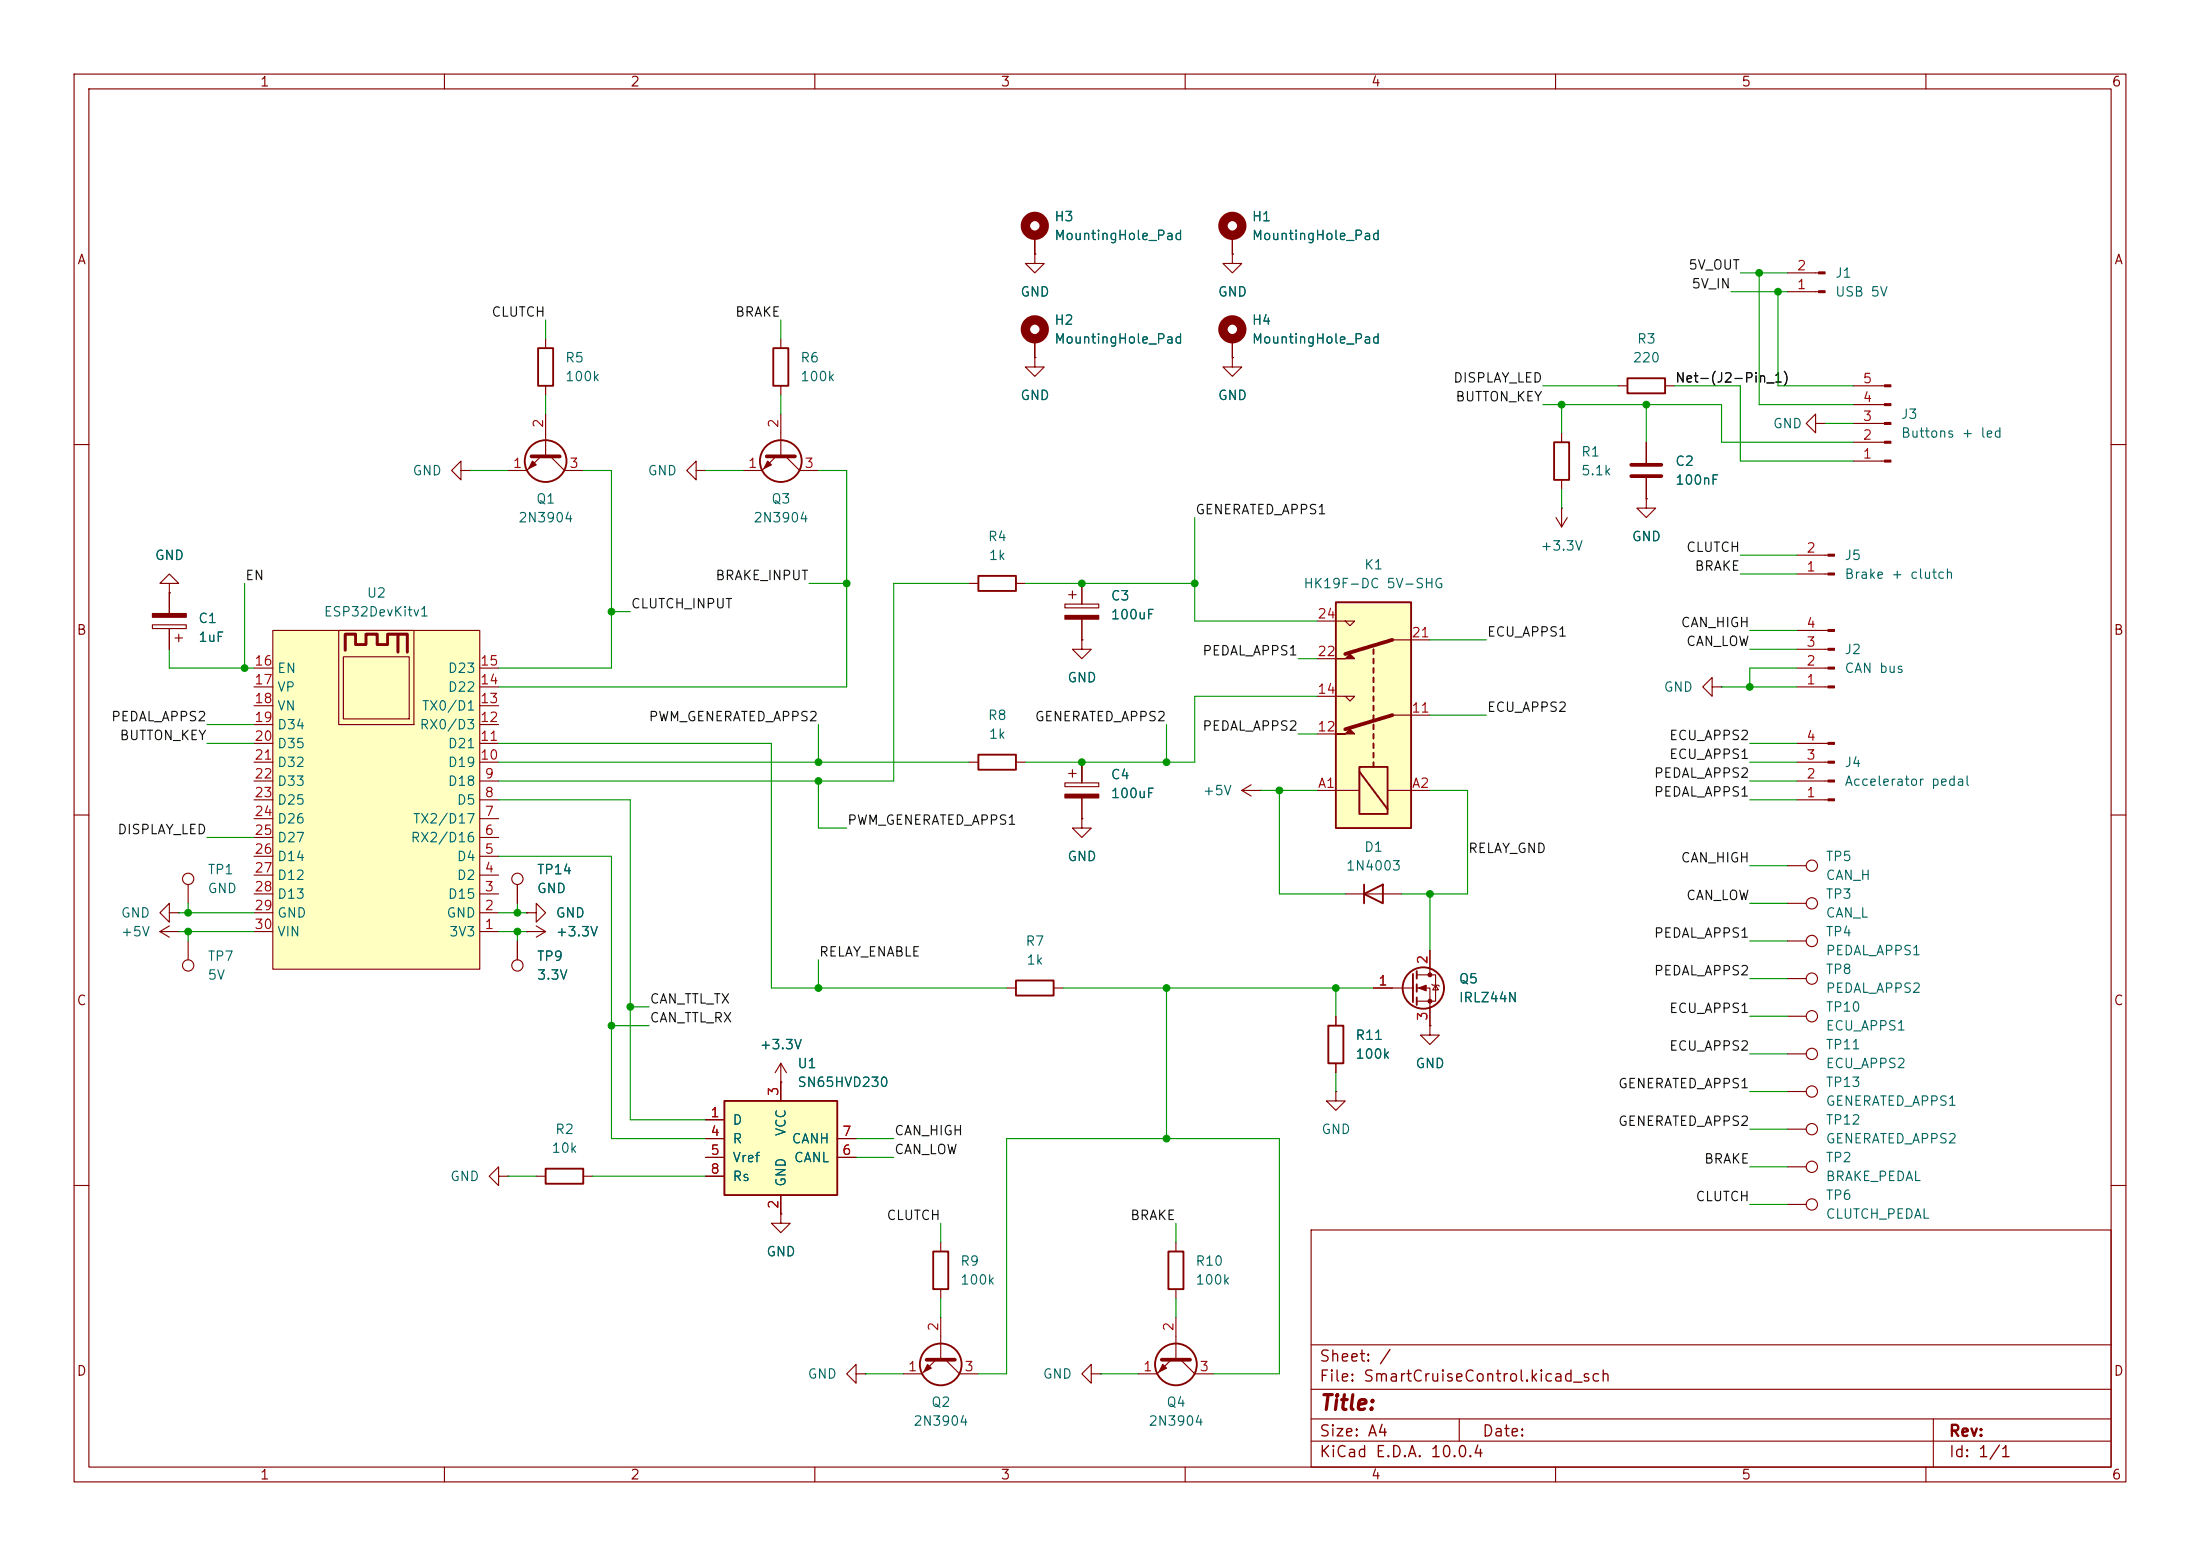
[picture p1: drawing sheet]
<svg xmlns="http://www.w3.org/2000/svg" width="297mm" height="210mm" viewBox="0 0 297 210" stroke-linecap="round" stroke-linejoin="round" font-family="sans-serif">
<g fill="none" stroke="#840000" stroke-width=".15">
<path d="M10 10h277v190h-277zM12 12h273v186h-273zM60 10v2M110 10v2M160 10v2M210 10v2M260 10v2M139.7 31.8v2.5M241.3 39.4h4.2M241.3 36.8h4.2M73.7 55.9v5.7M105.4 55.9v5.7"/>
<path d="M139.7 48.3v1.2h1.3l-1.3 1.3-1.3-1.3h1.3M139.7 48.3h.1M210.8 58.4v1.3M222.2 59.7v2.8M245.1 57.2v-1.3l-1.3 1.3 1.3 1.2v-1.2h1.3M246.4 57.2h.1M250.2 59.7h4.2M250.2 57.2h4.2M250.2 54.6h4.2M250.2 52.1h4.2M10 60h2M73 61.6l-1.9 1.9h-2.5"/>
<path d="M74.3 61.6l1.9 1.9h2.5M104.8 61.6l-1.9 1.9h-2.6M106 61.6l1.9 1.9h2.6M210.8 64.8v1.2M222.2 67.3v1.3h1.3l-1.3 1.3-1.2-1.3h1.2M222.2 67.3h.1M222.2 64.5v2.8M250.2 62.2h4.2M285 60h2M146 86.4v1.2h1.3l-1.3 1.3-1.2-1.3h1.2M146 86.4h.1M231.1 92.7v-1.3l-1.2 1.3 1.2 1.3v-1.3h1.3"/>
<path d="M232.4 92.7h.1M10 110h2M130.8 102.9h1.3M137.2 102.9h1.2M146 110.5v1.3h1.3l-1.3 1.2-1.2-1.2h1.2M146 110.5h.1M241.3 116.8h2.5M242.6 102.9h4.2M242.6 108h4.2M242.6 105.4h4.2M242.6 100.3h4.2M285 110h2"/>
<path d="M135.9 133.4h1.3M142.2 133.4h1.3M180.3 137.2v1.2M181.6 120.7h7.6M185.4 133.4h5.4M191.3 131.6h2.5v3.5h-2.5M191.3 133.4h1.7v5M193 138.4v1.3h1.3l-1.3 1.3-1.2-1.3h1.2M193 138.4h.1M193 128.3v3.3M193.3 132.8l.1 .2h.8l.1 .1M193.8 133l.4 .6h-.8z"/>
<path d="M241.3 137.2h2.5M241.3 132.1h2.5M241.3 127h2.5M241.3 121.9h2.5M67.3 158.8v-1.3l-1.3 1.3 1.3 1.2v-1.2h1.3M68.6 158.8h.1M72.4 158.8h1.3M78.7 158.8h1.3M180.3 147.3v1.3h1.3l-1.3 1.3-1.2-1.3h1.2M180.3 147.3h.1M180.3 143.5v1.3M241.3 142.2h2.5"/>
<path d="M241.3 152.4h2.5M241.3 157.5h2.5M241.3 147.3h2.5M10 160h2M127 167.6v1.3M127 174v1.3M127 177.8v5.7M158.7 167.6v1.3M158.7 174v1.3M158.7 177.8v5.7M177 166h108v32h-108zM241.3 162.6h2.5"/>
<path d="M285 160h2M60 198v2M110 198v2M115.6 185.4v-1.2l-1.3 1.2 1.3 1.3v-1.3h1.2M116.8 185.4h.1M126.4 183.5l-1.9 1.9h-2.6M127.6 183.5l1.9 1.9h2.6M147.3 185.4v-1.2l-1.3 1.2 1.3 1.3v-1.3h1.3M148.6 185.4h.1M158.1 183.5l-1.9 1.9h-2.5M159.4 183.5l1.9 1.9h2.5M160 198v2"/>
<path d="M177 194.5h108M177 191.5h108M177 187.5h108M177 181.5h108M197 191.5v3M210 198v2M260 198v2M261 191.5v6.5"/>
<circle cx="244.6" cy="116.8" r=".76"/>
<circle cx="244.6" cy="132.1" r=".76"/>
<circle cx="244.6" cy="127" r=".76"/>
<circle cx="244.6" cy="121.9" r=".76"/>
<circle cx="244.6" cy="137.2" r=".76"/>
<circle cx="244.6" cy="152.4" r=".76"/>
<circle cx="244.6" cy="157.5" r=".76"/>
<circle cx="244.6" cy="147.3" r=".76"/>
<circle cx="244.6" cy="142.2" r=".76"/>
<circle cx="244.6" cy="162.6" r=".76"/>
</g>
<g fill="none" stroke="#840000" stroke-width=".25">
<path d="M209.8 59.7h2v5.1h-2zM132.1 101.9h5.1v2h-5.1zM184.1 119.4v2.5M137.2 132.3h5v2.1h-5zM179.3 138.4h2.1v5.1h-2.1zM184.1 120.7l2.6-1.3v2.5zM190.8 131.4v3.9M191.3 131.1v1M191.3 132.8v1.1M191.3 134.6v1M73.7 157.7h5v2.1h-5zM126 168.9h2v5.1h-2z"/>
<path d="M157.7 168.9h2.1v5.1h-2.1z"/>
<circle cx="73.7" cy="62.2" r="2.82"/>
<circle cx="105.4" cy="62.2" r="2.82"/>
<circle cx="192.2" cy="133.3" r="2.79"/>
<circle cx="127" cy="184.1" r="2.82"/>
<circle cx="158.7" cy="184.1" r="2.82"/>
</g>
<path d="M71.8 61.6h3.8M103.5 61.6h3.8M220.2 62.7h4.1M220.2 64.3h4.1M125.1 183.5h3.8M156.8 183.5h3.9" fill="none" stroke="#840000" stroke-width=".51"/>
<g fill="#840000" stroke="#840000" stroke-width=".15">
<path d="M103.6 62.2l.5 .5-1 .5z"/>
<path d="M245.5 39.2h.9v.3h-.9z"/>
<path d="M245.5 36.7h.9v.3h-.9z"/>
<path d="M125.2 184.2l.5 .5-1 .5z"/>
<path d="M71.9 62.2l.5 .5-1 .5z"/>
<path d="M157 184.2l.5 .5-1 .5z"/>
<path d="M246.8 107.8h.8v.3h-.8z"/>
<path d="M246.8 105.3h.8v.2h-.8z"/>
<path d="M246.8 102.7h.8v.3h-.8z"/>
<path d="M246.8 100.2h.8v.3h-.8z"/>
<path d="M191.5 133.4l1-.4v.7z"/>
<path d="M254.4 62.1h.9v.3h-.9z"/>
<path d="M254.4 59.6h.9v.2h-.9z"/>
<path d="M254.4 57h.9v.3h-.9z"/>
<path d="M254.4 54.5h.9v.2h-.9z"/>
<path d="M254.4 51.9h.9v.3h-.9z"/>
<circle cx="193" cy="131.6" r=".25"/>
<circle cx="193" cy="135.1" r=".25"/>
</g>
<circle cx="139.7" cy="30.5" r="1.27" fill="none" stroke="#840000" stroke-width="1.3"/>
<path d="M97.8 148.6h15.2v12.7h-15.2z" fill="#ffffc2"/>
<path d="M219.7 51.1h5.1v2h-5.1zM97.8 148.6h15.2v12.7h-15.2z" fill="none" stroke="#840000" stroke-width=".25"/>
<g fill="none" stroke="#840000" stroke-width=".15">
<path d="M166.4 48.3v1.2h1.2l-1.2 1.3-1.3-1.3h1.3M166.4 48.3h.1M218.4 52.1h1.3M224.8 52.1h1.3M69.8 119.4v2.5M69.8 127v2.5M71.1 123.2h1.3v-1.3l1.3 1.3-1.3 1.3v-1.3M71.1 123.2h.1M71.1 125.7h.1M71.1 125.7h2.6M72.4 125l1.3 .7M73.7 125.7l-1.3 .8"/>
<path d="M95.2 151.1h2.6M95.2 153.7h2.6M95.2 156.2h2.6M95.2 158.8h2.6M105.4 146.1h.1M105.4 143.5v5.1M105.4 143.5l-.8 1.3M105.4 143.5l.8 1.3M113 153.7h2.6M113 156.2h2.6M105.4 163.8v1.3h1.3l-1.3 1.3-1.3-1.3h1.3M105.4 163.8h.1"/>
<path d="M105.4 161.3v2.5"/>
<circle cx="69.8" cy="118.6" r=".76"/>
<circle cx="69.8" cy="130.3" r=".76"/>
</g>
<path d="M180.3 81.3h10.2v30.5h-10.2z" fill="#ffffc2"/>
<g fill="none" stroke="#840000" stroke-width=".25">
<path d="M180.3 81.3h10.2v30.5h-10.2zM185.4 87.6v.7M185.4 88.9v.6M185.4 90.2v.6M185.4 91.4v.7M185.4 92.7v.6M185.4 94v.6M185.4 95.3v.6M185.4 96.5v.7M185.4 97.8v.6M185.4 99.1v.6M183.5 103.5h3.8v6.4h-3.8z"/>
<path d="M183.5 104.1l3.8 5.1M185.4 100.3v.7M185.4 101.6v.6M185.4 102.9v.6"/>
</g>
<g fill="none" stroke="#840000" stroke-width=".15">
<path d="M177.8 94h5.1l-.7 .6-.6-.6M177.8 83.8h5.1l-.7 .7-.6-.7M177.8 99.1h2.5M177.8 88.9h2.5M188 96.5h5M188 86.4h5M143.8 105.7h4.5v.5h-4.5zM144.3 104.4h1M144.8 103.9v1M146 102.9v2.8M146 107.7v2.8M167.6 106.7h2.6"/>
<path d="M167.6 106.7l1.3 .7M168.9 105.9l-1.3 .8M170.2 106.7h.1M177.8 106.7h5.7M187.3 106.7h5.7"/>
</g>
<g fill="#840000" stroke="#840000" stroke-width=".15">
<path d="M180.3 99.1h1.3l.6-.7 .7 .7z"/>
<path d="M180.3 88.9h1.3l.6-.6 .7 .6z"/>
<path d="M143.8 107.2h4.5v.5h-4.5z"/>
</g>
<path d="M188 96.5l-6.4 1.9M188 86.4l-6.4 1.9" fill="none" stroke="#840000" stroke-width=".51"/>
<path d="M36.8 85.1h28v45.7h-28z" fill="#ffffc2"/>
<g fill="none" stroke="#840000" stroke-width=".15">
<path d="M139.7 34.3v1.3h1.3l-1.3 1.2-1.3-1.2h1.3M139.7 34.3h.1M139.7 31.8v2.5M166.4 34.3v1.3h1.2l-1.2 1.2-1.3-1.2h1.3M166.4 34.3h.1M166.4 31.8v2.5M73.7 45.7v1.3M73.7 52.1v1.2M105.4 45.7v1.3M105.4 52.1v1.2M139.7 48.3h.1M139.7 45.7v2.6"/>
<path d="M166.4 48.3h.1M166.4 45.7v2.6M222.2 59.7v2.8M22.9 78.7h1.2l-1.2-1.2-1.3 1.2h1.3v1.3M62.2 63.5v-1.3l-1.2 1.3 1.2 1.3v-1.3h1.3M63.5 63.5h.1M94 63.5v-1.3l-1.3 1.3 1.3 1.3v-1.3h1.2M95.2 63.5h.1M130.8 78.7h1.3M137.2 78.7h1.2M144.8 79.8v1M146 78.7v2.8"/>
<path d="M210.1 69.9l.7 1.2M210.8 68.6h.1M210.8 68.6v2.5M211.6 69.9l-.8 1.2M222.2 67.3h.1M222.2 64.5v2.8M242.6 77.5h4.2M242.6 74.9h4.2M20.6 84.3h4.5v.5h-4.5zM22.9 80h.1M22.9 80v2.8M22.9 84.8v2.8"/>
<path d="M23.6 86.1h1M24.1 85.6v1M34.3 97.8h2.5M34.3 95.3h2.5M34.3 92.7h2.5M34.3 90.2h2.5M36.8 85.1h28v45.7h-28zM45.7 85.1h10.2v12.7h-10.2zM46.4 88.6h8.8v8.4h-8.8zM64.8 97.8h2.5M64.8 95.3h2.5M64.8 92.7h2.5"/>
<path d="M64.8 90.2h2.5M143.8 81.5h4.5v.5h-4.5zM144.3 80.3h1M146 86.4h.1M146 83.6v2.8M242.6 92.7h4.2M242.6 90.2h4.2M242.6 87.6h4.2M242.6 85.1h4.2M25.4 119.4v2.5M34.3 118.1h2.5M34.3 115.6h2.5"/>
<path d="M34.3 113h2.5M34.3 110.5h2.5M34.3 108h2.5M34.3 105.4h2.5M34.3 102.9h2.5M34.3 100.3h2.5M64.8 118.1h2.5M64.8 115.6h2.5M64.8 113h2.5M64.8 110.5h2.5M64.8 108h2.5M64.8 105.4h2.5"/>
<path d="M64.8 102.9h2.5M64.8 100.3h2.5M69.8 119.4v2.5M146 110.5h.1M146 102.9v2.8M146 107.7v2.8M21.6 125.7h2.5M21.6 125.7l1.3 .8M22.9 123.2v-1.3l-1.3 1.3 1.3 1.3v-1.3h1.2M22.9 125l-1.3 .7M24.1 125.7h.1M24.1 123.2h.1"/>
<path d="M25.4 127v2.5M34.3 125.7h2.5M34.3 123.2h2.5M34.3 120.7h2.5M64.8 125.7h2.5M64.8 123.2h2.5M64.8 120.7h2.5M69.8 127v2.5M71.1 123.2h.1M71.1 125.7h.1M180.3 137.2v1.2M185.4 133.4h2.6"/>
<path d="M193 138.4h.1M193 128.3v2.5M193 135.9v2.5M95.2 151.1h2.6M95.2 153.7h2.6M95.2 156.2h2.6M95.2 158.8h2.6M105.4 146.1h.1M105.4 146.1v2.5M113 153.7h2.6M113 156.2h2.6M180.3 143.5v1.3"/>
<path d="M105.4 163.8h.1M105.4 161.3v2.5"/>
<circle cx="25.4" cy="118.6" r=".76"/>
<circle cx="25.4" cy="130.3" r=".76"/>
</g>
<path d="M46.6 87.8v-2.2h1.4v1.4h1.4v-1.4h1.5v1.4h1.4v-1.4h2.7v2.4M53.7 85.6v2.4" fill="none" stroke="#840000" stroke-width=".4"/>
<g fill="#840000" stroke="#840000" stroke-width=".15">
<path d="M20.6 82.8h4.5v.5h-4.5z"/>
<path d="M246.8 92.6h.8v.2h-.8z"/>
<path d="M246.8 90h.8v.3h-.8z"/>
<path d="M246.8 87.5h.8v.3h-.8z"/>
<path d="M246.8 85h.8v.2h-.8z"/>
<path d="M246.8 77.3h.8v.3h-.8z"/>
<path d="M246.8 74.8h.8v.3h-.8z"/>
<path d="M143.8 83.1h4.5v.5h-4.5z"/>
</g>
<g fill="none" stroke="#840000" stroke-width="1.3">
<circle cx="166.4" cy="30.5" r="1.27"/>
<circle cx="139.7" cy="44.4" r="1.27"/>
<circle cx="166.4" cy="44.4" r="1.27"/>
</g>
<path d="M72.6 47h2.1v5.1h-2.1zM104.4 47h2v5.1h-2zM132.1 77.7h5.1v2.1h-5.1z" fill="none" stroke="#840000" stroke-width=".25"/>
<g fill="none" stroke="#009600" stroke-width=".15">
<path d="M233.7 39.4h7.6M234.9 36.8h6.4M237.5 36.8v17.8h12.7M240 39.4v12.7h10.2M73.7 43.2v2.5M73.7 53.3v2.6M105.4 43.2v2.5M105.4 53.3v2.6M208.3 52.1h10.1M208.3 54.6h24.1v5.1h17.8M210.8 54.6v3.8M222.2 54.6v5.1"/>
<path d="M226.1 52.1h8.8v10.1h15.3M246.4 57.2h3.8M33 78.7v11.5M63.5 63.5h5.1M78.7 63.5h3.8v26.7h-15.2M95.2 63.5h5.1M109.2 78.7h5.1M110.5 63.5h3.8v29.2h-47M130.8 78.7h-10.2v26.7h-53.3M138.4 78.7h22.9M161.3 69.9v13.9h16.5M210.8 66v2.6"/>
<path d="M234.9 77.5h7.7M234.9 74.9h7.7M22.9 87.6v2.6h11.4M27.9 97.8h6.4M82.5 82.6h2.6M110.5 97.8v5.1M157.5 97.8v5.1M175.3 88.9h2.5M175.3 99.1h2.5M177.8 94h-16.5v8.9h-22.9M193 86.4h7.7M193 96.5h7.7"/>
<path d="M232.4 92.7h10.2M236.2 87.6h6.4M236.2 85.1h6.4M242.6 90.2h-6.4v2.5M27.9 100.3h6.4M27.9 113h6.4M67.3 100.3h36.8v33.1h31.8M67.3 115.6h15.2v38.1h12.7M67.3 108h17.8v43.1h10.1M67.3 102.9h63.5M110.5 105.4v6.4h3.8M146 102.9v2.5"/>
<path d="M170.2 106.7h7.6M172.7 106.7v14h8.9M193 106.7h5.1v14h-8.9M236.2 108h6.4M236.2 102.9h6.4M236.2 100.3h6.4M236.2 105.4h6.4M236.2 116.8h5.1M24.1 123.2h10.2M24.1 125.7h10.2M25.4 121.9v1.3M25.4 125.7v1.3"/>
<path d="M67.3 123.2h3.8M67.3 125.7h3.8M69.8 121.9v1.3M69.8 125.7v1.3M82.5 138.4h5.1M85.1 135.9h2.5M110.5 129.5v3.9M143.5 133.4h41.9M157.5 133.4v20.3M180.3 133.4v3.8M193 120.7v7.6M236.2 132.1h5.1"/>
<path d="M236.2 137.2h5.1M236.2 127h5.1M236.2 121.9h5.1M68.6 158.8h3.8M80 158.8h15.2M115.6 153.7h5M115.6 156.2h5M180.3 144.8v2.5M236.2 157.5h5.1M236.2 147.3h5.1M236.2 142.2h5.1M236.2 152.4h5.1"/>
<path d="M127 165.1v2.5M127 175.3v2.5M158.7 165.1v2.5M158.7 175.3v2.5M236.2 162.6h5.1M116.8 185.4h5.1M132.1 185.4h3.8v-31.7h36.8v31.7h-8.9M148.6 185.4h5.1"/>
</g>
<g fill="#009600" stroke="#009600" stroke-width=".14">
<circle cx="210.8" cy="54.6" r=".46"/>
<circle cx="236.2" cy="92.7" r=".46"/>
<circle cx="161.3" cy="78.7" r=".46"/>
<circle cx="222.2" cy="54.6" r=".46"/>
<circle cx="240" cy="39.4" r=".46"/>
<circle cx="237.5" cy="36.8" r=".46"/>
<circle cx="193" cy="120.7" r=".46"/>
<circle cx="82.5" cy="82.6" r=".46"/>
<circle cx="146" cy="78.7" r=".46"/>
<circle cx="110.5" cy="102.9" r=".46"/>
<circle cx="114.3" cy="78.7" r=".46"/>
<circle cx="146" cy="102.9" r=".46"/>
<circle cx="157.5" cy="133.4" r=".46"/>
<circle cx="157.5" cy="153.7" r=".46"/>
<circle cx="180.3" cy="133.4" r=".46"/>
<circle cx="157.5" cy="102.9" r=".46"/>
<circle cx="172.7" cy="106.7" r=".46"/>
<circle cx="110.5" cy="133.4" r=".46"/>
<circle cx="85.1" cy="135.9" r=".46"/>
<circle cx="110.5" cy="105.4" r=".46"/>
<circle cx="82.5" cy="138.4" r=".46"/>
<circle cx="33" cy="90.2" r=".46"/>
<circle cx="25.4" cy="123.2" r=".46"/>
<circle cx="25.4" cy="125.7" r=".46"/>
<circle cx="69.8" cy="125.7" r=".46"/>
<circle cx="69.8" cy="123.2" r=".46"/>
</g>
<text font-size="2" fill="#840000" x="178" y="190.8">Title:</text>
<g font-size="1.5" fill="#840000">
<text x="178" y="184.2">Sheet: /</text>
<text x="178" y="186.9">File: SmartCruiseControl.kicad_sch</text>
<text x="178" y="197.1">KiCad E.D.A. 10.0.4</text>
<text x="178" y="194.3">Size: A4</text>
<text x="200" y="194.3">Date:</text>
<text x="263" y="194.3">Rev:</text>
<text x="263" y="197.1">Id: 1/1</text>
</g>
<g font-size="1.3" fill="#840000">
<text x="35" y="12">1</text>
<text x="85" y="12">2</text>
<text x="135" y="12">3</text>
<text x="185" y="12">4</text>
<text x="235" y="12">5</text>
<text x="285" y="12">6</text>
<text x="10.3" y="36">A</text>
<text x="285.3" y="36">A</text>
<text x="10.3" y="86">B</text>
<text x="285.3" y="86">B</text>
<text x="10.3" y="136">C</text>
<text x="285.3" y="136">C</text>
<text x="10.3" y="186">D</text>
<text x="285.3" y="186">D</text>
<text x="35" y="200">1</text>
<text x="85" y="200">2</text>
<text x="135" y="200">3</text>
<text x="185" y="200">4</text>
<text x="235" y="200">5</text>
<text x="285" y="200">6</text>
</g>
<g font-size="1.3" fill="#006464">
<text x="142.2" y="30.2">H3</text>
<text x="142.2" y="32.7">MountingHole_Pad</text>
<text x="168.9" y="30.2">H1</text>
<text x="168.9" y="32.7">MountingHole_Pad</text>
<text x="137.7" y="40.3">GND</text>
<text x="164.3" y="40.3">GND</text>
<text x="247.7" y="37.8">J1</text>
<text x="247.7" y="40.3">USB 5V</text>
<text x="142.2" y="44.2">H2</text>
<text x="142.2" y="46.7">MountingHole_Pad</text>
<text x="168.9" y="44.2">H4</text>
<text x="168.9" y="46.7">MountingHole_Pad</text>
<text x="220.9" y="46.7">R3</text>
<text x="76.2" y="49.2">R5</text>
<text x="76.2" y="51.8">100k</text>
<text x="108" y="49.2">R6</text>
<text x="108" y="51.8">100k</text>
<text x="220.3" y="49.2">220</text>
<text x="137.7" y="54.3">GND</text>
<text x="164.3" y="54.3">GND</text>
<text x="239.3" y="58.1">GND</text>
<text x="256.5" y="56.9">J3</text>
<text x="256.5" y="59.4">Buttons + led</text>
<text x="55.6" y="64.5">GND</text>
<text x="87.4" y="64.5">GND</text>
<text x="213.4" y="61.9">R1</text>
<text x="213.4" y="64.5">5.1k</text>
<text x="226.1" y="63.2">C2</text>
<text x="226.1" y="65.7">100nF</text>
<text x="69.9" y="70.8">2N3904</text>
<text x="72.3" y="68.3">Q1</text>
<text x="101.6" y="70.8">2N3904</text>
<text x="104" y="68.3">Q3</text>
<text x="20.8" y="75.9">GND</text>
<text x="133.3" y="73.4">R4</text>
<text x="133.4" y="75.9">1k</text>
<text x="184.1" y="77.2">K1</text>
<text x="207.9" y="74.6">+3.3V</text>
<text x="220.2" y="73.4">GND</text>
<text x="248.9" y="75.9">J5</text>
<text x="43.6" y="83.5">ESP32DevKitv1</text>
<text x="49.4" y="81">U2</text>
<text x="149.9" y="81.4">C3</text>
<text x="149.9" y="83.9">100uF</text>
<text x="175.9" y="79.7">HK19F-DC 5V-SHG</text>
<text x="248.9" y="78.4">Brake + clutch</text>
<text x="26.7" y="84.4">C1</text>
<text x="26.7" y="87">1uF</text>
<text x="248.9" y="88.6">J2</text>
<text x="37.3" y="91.1">EN</text>
<text x="37.3" y="93.7">VP</text>
<text x="60.4" y="93.7">D22</text>
<text x="60.4" y="91.1">D23</text>
<text x="144" y="92.4">GND</text>
<text x="224.5" y="93.7">GND</text>
<text x="248.9" y="91.1">CAN bus</text>
<text x="37.3" y="96.2">VN</text>
<text x="37.3" y="98.8">D34</text>
<text x="37.3" y="101.3">D35</text>
<text x="56.6" y="98.8">RX0/D3</text>
<text x="56.9" y="96.2">TX0/D1</text>
<text x="60.4" y="101.3">D21</text>
<text x="133.3" y="97.5">R8</text>
<text x="133.4" y="100">1k</text>
<text x="37.3" y="103.8">D32</text>
<text x="37.3" y="106.4">D33</text>
<text x="60.4" y="106.4">D18</text>
<text x="60.4" y="103.8">D19</text>
<text x="149.9" y="105.5">C4</text>
<text x="162.3" y="107.7">+5V</text>
<text x="248.9" y="103.8">J4</text>
<text x="248.9" y="106.4">Accelerator pedal</text>
<text x="37.3" y="108.9">D25</text>
<text x="37.3" y="111.5">D26</text>
<text x="55.7" y="111.5">TX2/D17</text>
<text x="61.6" y="108.9">D5</text>
<text x="149.9" y="108">100uF</text>
<text x="27.9" y="118.3">TP1</text>
<text x="37.3" y="114">D27</text>
<text x="37.3" y="116.5">D14</text>
<text x="37.3" y="119.1">D12</text>
<text x="55.4" y="114">RX2/D16</text>
<text x="61.6" y="119.1">D2</text>
<text x="61.6" y="116.5">D4</text>
<text x="72.4" y="118.3">TP14</text>
<text x="144" y="116.5">GND</text>
<text x="181.6" y="117.8">1N4003</text>
<text x="184.1" y="115.3">D1</text>
<text x="246.4" y="116.5">TP5</text>
<text x="246.4" y="119.1">CAN_H</text>
<text x="16.2" y="124.2">GND</text>
<text x="27.9" y="120.9">GND</text>
<text x="37.3" y="121.6">D13</text>
<text x="37.3" y="124.2">GND</text>
<text x="60.2" y="124.2">GND</text>
<text x="60.4" y="121.6">D15</text>
<text x="72.4" y="120.9">GND</text>
<text x="74.9" y="124.2">GND</text>
<text x="246.4" y="121.6">TP3</text>
<text x="246.4" y="124.2">CAN_L</text>
<text x="16.2" y="126.7">+5V</text>
<text x="27.9" y="130">TP7</text>
<text x="37.3" y="126.7">VIN</text>
<text x="60.6" y="126.7">3V3</text>
<text x="72.4" y="130">TP9</text>
<text x="74.9" y="126.7">+3.3V</text>
<text x="138.4" y="128">R7</text>
<text x="138.5" y="130.5">1k</text>
<text x="246.4" y="131.8">TP8</text>
<text x="246.4" y="126.7">TP4</text>
<text x="246.4" y="129.2">PEDAL_APPS1</text>
<text x="27.9" y="132.5">5V</text>
<text x="72.4" y="132.5">3.3V</text>
<text x="196.9" y="135.6">IRLZ44N</text>
<text x="196.9" y="133.1">Q5</text>
<text x="246.4" y="134.3">PEDAL_APPS2</text>
<text x="246.4" y="136.9">TP10</text>
<text x="102.5" y="141.9">+3.3V</text>
<text x="182.9" y="140.7">R11</text>
<text x="182.9" y="143.2">100k</text>
<text x="246.4" y="139.4">ECU_APPS1</text>
<text x="246.4" y="141.9">TP11</text>
<text x="107.6" y="144.5">U1</text>
<text x="107.6" y="147">SN65HVD230</text>
<text x="191" y="144.5">GND</text>
<text x="246.4" y="144.5">ECU_APPS2</text>
<text x="246.4" y="149.6">GENERATED_APPS1</text>
<text x="246.4" y="147">TP13</text>
<text x="74.4" y="155.9">10k</text>
<text x="74.9" y="153.4">R2</text>
<text x="98.8" y="152.1">D</text>
<text x="98.8" y="154.6">R</text>
<text x="106.4" y="153.4" transform="rotate(-90 106.4 153.4)">VCC</text>
<text x="106.8" y="154.6">CANH</text>
<text x="178.3" y="153.4">GND</text>
<text x="246.4" y="154.6">GENERATED_APPS2</text>
<text x="246.4" y="152.1">TP12</text>
<text x="60.7" y="159.7">GND</text>
<text x="98.8" y="157.2">Vref</text>
<text x="98.8" y="159.7">Rs</text>
<text x="106.4" y="160.3" transform="rotate(-90 106.4 160.3)">GND</text>
<text x="107.1" y="157.2">CANL</text>
<text x="246.4" y="157.2">TP2</text>
<text x="246.4" y="159.7">BRAKE_PEDAL</text>
<text x="246.4" y="162.3">TP6</text>
<text x="246.4" y="164.8">CLUTCH_PEDAL</text>
<text x="103.4" y="169.9">GND</text>
<text x="129.5" y="171.2">R9</text>
<text x="129.5" y="173.7">100k</text>
<text x="161.3" y="171.2">R10</text>
<text x="161.3" y="173.7">100k</text>
<text x="108.9" y="186.4">GND</text>
<text x="125.6" y="190.2">Q2</text>
<text x="140.7" y="186.4">GND</text>
<text x="157.4" y="190.2">Q4</text>
<text x="123.2" y="192.7">2N3904</text>
<text x="155" y="192.7">2N3904</text>
</g>
<g font-size="1.3" fill="#0f0f0f">
<text x="227.9" y="36.7">5V_OUT</text>
<text x="228.3" y="39.2">5V_IN</text>
<text x="66.3" y="43.1">CLUTCH</text>
<text x="99.2" y="43.1">BRAKE</text>
<text x="196.1" y="51.9">DISPLAY_LED</text>
<text x="226.1" y="51.9">Net-(J2-Pin_1)</text>
<text x="196.4" y="54.5">BUTTON_KEY</text>
<text x="161.3" y="69.7">GENERATED_APPS1</text>
<text x="227.6" y="74.8">CLUTCH</text>
<text x="228.7" y="77.3">BRAKE</text>
<text x="33" y="78.6">EN</text>
<text x="85.1" y="82.4">CLUTCH_INPUT</text>
<text x="96.5" y="78.6">BRAKE_INPUT</text>
<text x="162.2" y="88.8">PEDAL_APPS1</text>
<text x="200.7" y="86.2">ECU_APPS1</text>
<text x="226.8" y="85">CAN_HIGH</text>
<text x="227.6" y="87.5">CAN_LOW</text>
<text x="14.9" y="97.7">PEDAL_APPS2</text>
<text x="16.1" y="100.2">BUTTON_KEY</text>
<text x="87.5" y="97.7">PWM_GENERATED_APPS2</text>
<text x="139.6" y="97.7">GENERATED_APPS2</text>
<text x="162.2" y="98.9">PEDAL_APPS2</text>
<text x="200.7" y="96.4">ECU_APPS2</text>
<text x="225.3" y="100.2">ECU_APPS2</text>
<text x="223.2" y="107.8">PEDAL_APPS1</text>
<text x="223.2" y="105.3">PEDAL_APPS2</text>
<text x="225.3" y="102.7">ECU_APPS1</text>
<text x="15.8" y="112.9">DISPLAY_LED</text>
<text x="114.3" y="111.6">PWM_GENERATED_APPS1</text>
<text x="198.1" y="115.4">RELAY_GND</text>
<text x="226.8" y="116.7">CAN_HIGH</text>
<text x="227.6" y="121.8">CAN_LOW</text>
<text x="110.5" y="129.4">RELAY_ENABLE</text>
<text x="223.2" y="132">PEDAL_APPS2</text>
<text x="223.2" y="126.9">PEDAL_APPS1</text>
<text x="87.6" y="135.8">CAN_TTL_TX</text>
<text x="225.3" y="137">ECU_APPS1</text>
<text x="87.6" y="138.3">CAN_TTL_RX</text>
<text x="225.3" y="142.1">ECU_APPS2</text>
<text x="218.4" y="147.2">GENERATED_APPS1</text>
<text x="120.6" y="153.5">CAN_HIGH</text>
<text x="218.4" y="152.3">GENERATED_APPS2</text>
<text x="120.6" y="156.1">CAN_LOW</text>
<text x="230" y="157.4">BRAKE</text>
<text x="119.6" y="165">CLUTCH</text>
<text x="152.5" y="165">BRAKE</text>
<text x="228.8" y="162.4">CLUTCH</text>
</g>
<g font-size="1.3" fill="#a90000">
<text x="242.5" y="39.3">1</text>
<text x="242.5" y="36.8">2</text>
<text x="251.4" y="52">5</text>
<text x="73.6" y="57.9" transform="rotate(-90 73.6 57.9)">2</text>
<text x="105.4" y="57.9" transform="rotate(-90 105.4 57.9)">2</text>
<text x="251.4" y="59.7">2</text>
<text x="251.4" y="57.1">3</text>
<text x="251.4" y="54.6">4</text>
<text x="69.1" y="63.5">1</text>
<text x="76.8" y="63.5">3</text>
<text x="100.9" y="63.5">1</text>
<text x="108.5" y="63.5">3</text>
<text x="251.4" y="62.2">1</text>
<text x="243.8" y="77.4">1</text>
<text x="243.8" y="74.9">2</text>
<text x="177.8" y="83.8">24</text>
<text x="177.8" y="88.9">22</text>
<text x="190.5" y="86.3">21</text>
<text x="243.8" y="87.6">3</text>
<text x="243.8" y="85.1">4</text>
<text x="34.2" y="90.1">16</text>
<text x="34.2" y="92.7">17</text>
<text x="34.2" y="95.2">18</text>
<text x="64.7" y="95.2">13</text>
<text x="64.7" y="92.7">14</text>
<text x="64.7" y="90.1">15</text>
<text x="177.8" y="94">14</text>
<text x="243.8" y="92.7">1</text>
<text x="243.8" y="90.1">2</text>
<text x="34.2" y="97.8">19</text>
<text x="34.2" y="100.3">20</text>
<text x="64.7" y="100.3">11</text>
<text x="64.7" y="97.8">12</text>
<text x="177.8" y="99">12</text>
<text x="190.5" y="96.5">11</text>
<text x="243.8" y="100.3">4</text>
<text x="34.2" y="102.8">21</text>
<text x="34.2" y="105.4">22</text>
<text x="34.2" y="107.9">23</text>
<text x="64.7" y="102.8">10</text>
<text x="65.3" y="107.9">8</text>
<text x="65.3" y="105.4">9</text>
<text x="177.8" y="106.7">A1</text>
<text x="190.5" y="106.7">A2</text>
<text x="243.8" y="107.9">1</text>
<text x="243.8" y="105.4">2</text>
<text x="243.8" y="102.8">3</text>
<text x="34.2" y="110.5">24</text>
<text x="34.2" y="113">25</text>
<text x="65.3" y="113">6</text>
<text x="65.3" y="110.5">7</text>
<text x="34.2" y="115.5">26</text>
<text x="34.2" y="118.1">27</text>
<text x="65.3" y="118.1">4</text>
<text x="65.3" y="115.5">5</text>
<text x="34.2" y="120.6">28</text>
<text x="34.2" y="123.2">29</text>
<text x="34.2" y="125.7">30</text>
<text x="65.3" y="125.7">1</text>
<text x="65.3" y="123.2">2</text>
<text x="65.3" y="120.6">3</text>
<text x="193" y="130.2" transform="rotate(-90 193 130.2)">2</text>
<text x="186" y="133.3">1</text>
<text x="193" y="137.9" transform="rotate(-90 193 137.9)">3</text>
<text x="105.4" y="148" transform="rotate(-90 105.4 148)">3</text>
<text x="95.8" y="151.1">1</text>
<text x="95.8" y="153.6">4</text>
<text x="113.6" y="153.6">7</text>
<text x="95.8" y="156.2">5</text>
<text x="95.8" y="158.7">8</text>
<text x="113.6" y="156.2">6</text>
<text x="105.4" y="163.3" transform="rotate(-90 105.4 163.3)">2</text>
<text x="127" y="179.8" transform="rotate(-90 127 179.8)">2</text>
<text x="158.7" y="179.8" transform="rotate(-90 158.7 179.8)">2</text>
<text x="122.5" y="185.4">1</text>
<text x="130.1" y="185.4">3</text>
<text x="154.2" y="185.4">1</text>
<text x="161.9" y="185.4">3</text>
</g>
</svg>
